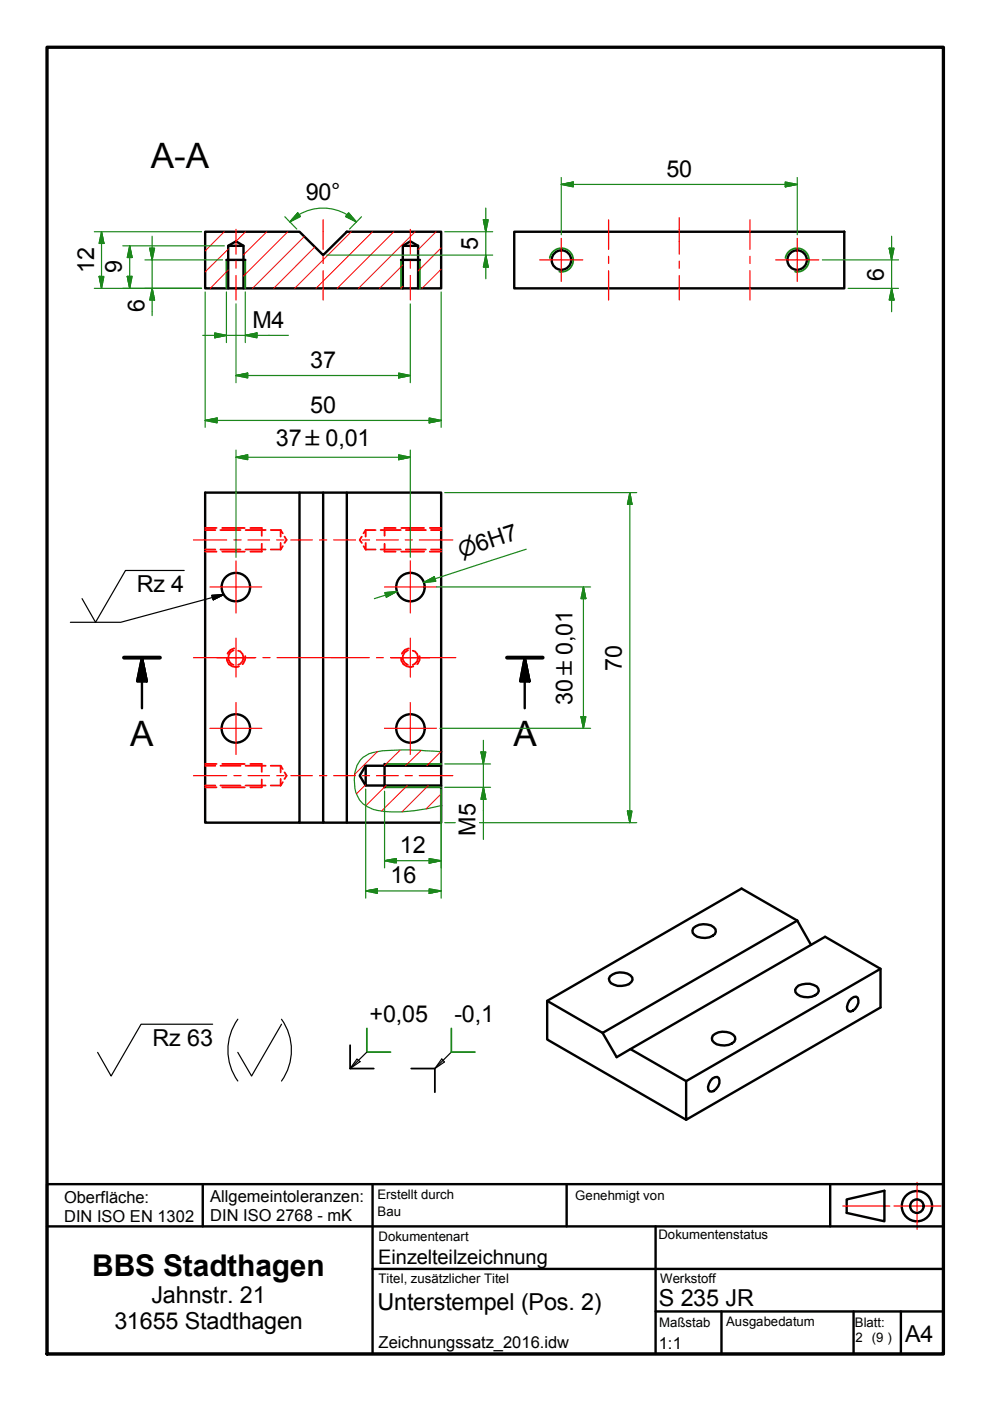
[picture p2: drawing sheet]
<svg xmlns="http://www.w3.org/2000/svg" width="210mm" height="297mm" viewBox="0 0 210 297" stroke-linecap="round" stroke-linejoin="round" font-family="sans-serif">
<!-- layer: Schnittlinie (ISO) -->
<path d="M93.5 159.4a60.1 60.1 0 0 0-13.5 0 5.3 5.3 0 0 0-4.9 5.9 5.8 5.8 0 0 0 5.7 6.6 31.7 31.7 0 0 0 12.7-1.1" fill="none" stroke="#1b871b" stroke-width=".25"/>
<path d="M93.5 159.4v3h-16l-1.2 2.1 1.2 2h16v4.3" fill="none" stroke="#000" stroke-width=".51"/>
<!-- layer: Sichtbar schmal (ISO) -->
<g fill="none" stroke="#000" stroke-width=".51">
<path d="M43.5 49.1h20l5 5 5-5h20v12h-4.9v-9l-1.6-.9-1.6 .9v9h-33.8v-9l-1.6-.9-1.6 .9v9h-4.9zM48 55.1h4M48.4 52.1h3.2M85 55.1h4M85.4 52.1h3.2M109 49.1h70v12h-70zM48.4 61.1h3.2M85.4 61.1h3.2M63.5 104.4v70h-20v-70h30M68.5 104.4v70h5M93.5 159.4v-55h-20v70h20v-3.6M63.5 174.4h5"/>
<path d="M77.5 162.4v4.1M81.5 162v4.9M93.5 162.4v4.1M147 196.8a3.4 3.4 0 0 1 4.7 .2l.1 .5a2.47 2.47 0 0 1-3.1 1.3 1.76 1.76 0 0 1-1.9-1.5zM169 195.2l-11.8-6.8-41.2 23.8v8.2l29.5 17M169 195.2l-41.2 23.8-11.8-6.8M169 195.2l3 5.1M127.8 219l2.9 5.1 44.2-25.5 11.8 6.8v8.2l-41.2 23.8v-8.2M129.3 207a3.4 3.4 0 0 1 4.7 .2 1.44 1.44 0 0 1-1.3 1.7 3.1 3.1 0 0 1-3.5-.9l-.1-.5zM151.1 219.6a3.4 3.4 0 0 1 4.7 .2l.1 .5a2.47 2.47 0 0 1-3.1 1.3 1.76 1.76 0 0 1-1.9-1.5zM168.8 209.4a3.4 3.4 0 0 1 3.7-.6l.7 .4 .4 .9a2.64 2.64 0 0 1-3.2 1.3 1.76 1.76 0 0 1-1.8-1.5zM180.5 211.7l.5-.3 .5-.1a1.47 1.47 0 0 1 .2 2 1.57 1.57 0 0 1-1.8 1.1 1.72 1.72 0 0 1 .2-2.3z"/>
<path d="M186.7 205.4l-41.2 23.8-11.8-6.8M151.1 228.6l1-.3a1.59 1.59 0 0 1-.3 2.6l-.5 .4-.9 .1a1.73 1.73 0 0 1 .2-2.2zM179.5 254.3l8-1.8v6.4l-8-1.7z"/>
<circle cx="119" cy="55.1" r="2.06"/>
<circle cx="169" cy="55.1" r="2.06"/>
<circle cx="50" cy="124.5" r="3"/>
<circle cx="87" cy="124.5" r="3"/>
<circle cx="50" cy="154.4" r="3"/>
<circle cx="87" cy="154.4" r="3"/>
<circle cx="194.4" cy="255.7" r="3.2"/>
<circle cx="194.4" cy="255.7" r="1.43"/>
</g>
<!-- layer: Symbol (ISO) -->
<g fill="none" stroke="#f00" stroke-width=".38">
<path d="M43.5 116.5h2.2M43.5 112.4h2.2M43.5 117h2.4M43.5 111.9h2.4M46.7 116.5h4.3M46.7 112.4h4.3M47.1 117h4.8M47.1 111.9h4.8M52.1 116.5h4.2M52.1 112.4h4.2M53.1 111.9h2.4v1.7M55.5 115.3v1.7h-2.4"/>
<path d="M57.4 116.5h2.1M57.4 112.4h2.1M59.5 112.4v1.4M59.5 115.1v1.4M59.5 112.4l.4 .7M59.9 115.8l-.4 .7M60.3 113.8l.5 .7-.5 .6M76.7 113.8l-.4 .7 .4 .6M77.1 115.8l.4 .7M77.5 116.5h2.1M77.5 112.4h2.1M77.5 112.4v1.4"/>
<path d="M77.5 115.1v1.4M77.5 112.4l-.4 .7M80.7 116.5h4.3M80.7 112.4h4.3M81.5 115.3v1.7h2.4M83.9 111.9h-2.4v1.7M85.1 117h4.8M85.1 111.9h4.8M86 116.5h4.3M86 112.4h4.3M91.1 117h2.4M91.1 111.9h2.4"/>
<path d="M91.4 116.5h2.1M91.4 112.4h2.1M48.1 139.5a1.82 1.82 0 0 0 2.6 1.8M49.5 137.9a1.59 1.59 0 0 0-1.1 1.5 1.59 1.59 0 0 0 1.1 1.6M49.7 137.5l-.8 .3-.6 .8M50.5 138a1.55 1.55 0 0 1 1.1 1.5 1.55 1.55 0 0 1-1.1 1.5M52 139.1l-.1 .8-.5 .9M85 139.5a1.88 1.88 0 0 0 2.6 1.8M86.5 137.9a1.59 1.59 0 0 0-1.1 1.5 1.59 1.59 0 0 0 1.1 1.6M86.7 137.5l-.8 .3-.7 .8M87.5 138a1.55 1.55 0 0 1 1.1 1.5 1.55 1.55 0 0 1-1.1 1.5M89 139.1v.8l-.5 .9"/>
<path d="M43.5 166.5h2.2M43.5 162.4h2.2M43.5 166.9h2.4M43.5 162h2.4M46.7 166.5h4.3M46.7 162.4h4.3M47.1 166.9h4.8M47.1 162h4.8M52.1 166.5h4.2M52.1 162.4h4.2M53.1 162h2.4v1.6M55.5 165.3v1.6h-2.4"/>
<path d="M57.4 166.5h2.1M57.4 162.4h2.1M59.5 162.4v1.4M59.5 165.1v1.4M59.5 162.4l.4 .7M59.9 165.8l-.4 .7M60.3 163.8l.5 .7-.5 .6"/>
</g>
<!-- layer: Schraffur (ISO) -->
<path d="M48 55.1v6M52 55.1v6M85 55.1v6M89 55.1v6M116.6 54.7a2.51 2.51 0 0 1 2.9-2 2.51 2.51 0 0 1 2 2.9 2.51 2.51 0 0 1-2.9 2M166.5 54.7a2.51 2.51 0 0 1 2.9-2 2.51 2.51 0 0 1 2.1 2.9 2.51 2.51 0 0 1-2.9 2M81.5 162h12M81.5 166.9h12M77.8 218v5.1h5M95.7 218v5.1h5" fill="none" stroke="#1b871b" stroke-width=".38"/>
<!-- layer: Rahmen (ISO) -->
<path d="M26.3 139.4h7.6M107.5 139.4h7.6" fill="none" stroke="#000" stroke-width=".83"/>
<path d="M30.1 139.4l1 5h-2zM30.1 139.4v10.8M111.3 139.4l1 5h-2zM111.3 139.4v10.8" fill="none" stroke="#000" stroke-width=".51"/>
<path d="M30.1 139.4l1 5zM30.1 139.4l1 5h-2zM111.3 139.4l1 5zM111.3 139.4l1 5h-2z" fill="#000" stroke="#000" stroke-width=".51"/>
<!-- layer: Mittelpunktmarkierung (ISO) -->
<path d="M10 10h190v277.1h-190z" fill="none" stroke="#000" stroke-width=".7"/>
<g fill="none" stroke="#f00" stroke-width=".25">
<path d="M50 48.6v5.3M50 55.4v1.5M50 58.4v5.2M68.5 46.6v6.3M68.5 54.3v1.6M68.5 57.4v6.2M87 48.6v5.3M87 55.4v1.5M87 58.4v5.2M129 46.6v6.3M129 54.3v1.6M129 57.4v6.2"/>
<path d="M144 46.2v7.7M144 55.4v1.5M144 58.4v5.2M159 46.6v6.3M159 54.3v1.6M159 57.4v6.2M41 114.5h7.1M49.6 114.5h1.5M52.6 114.5h4.5M58.7 114.5h1.5M61.7 114.5h4.5M67.8 114.5h1.5"/>
<path d="M70.7 114.5h4.7M76.8 114.5h1.6M79.8 114.5h4.7M85.9 114.5h1.5M88.9 114.5h7.1M41 164.5h7.1M49.6 164.5h1.5M52.6 164.5h4.5M58.7 164.5h1.5M61.7 164.5h4.5M67.8 164.5h1.5M70.7 164.5h4.7"/>
<path d="M76.8 164.5h1.6M79.8 164.5h4.7M85.9 164.5h1.5M88.9 164.5h7.1M178.7 255.7h10M189.5 255.7h10M194.4 250.7v10"/>
</g>
<!-- layer: Sichtbar (ISO) -->
<path d="M10 251.1h190v36h-190zM43 251.1v8.9M79 251.1v36M120.1 251.1v8.9M176 251.1v8.9M10 260h190M79 269h121M139 278.1h61M139 260v27.1M153 278.1v9M181 278.1v9M191 278.1v9" fill="none" stroke="#000" stroke-width=".51"/>
<!-- layer: Titel (ISO) -->
<g fill="none" stroke="#f00" stroke-width=".21">
<path d="M47.6 49.1l-4.1 4.1M48.4 57.3l-3.8 3.8M48.4 52.8l-4.9 4.8M52.1 49.1l-2.1 2.1M56.6 49.1l-5 4.9M61 49.1l-9.4 9.4M64.5 50.2l-11 10.9M66.7 52.4l-8.7 8.7M74.5 49.1l-12 12M79 49.1l-12 12M83.5 49.1l-12 12M85.4 56.2l-4.9 4.9"/>
<path d="M88 49.1l-12 12M92.5 49.1l-3.9 3.8M93.5 57.1l-4 4M93.5 52.6l-4.9 4.9M85.4 60.7l-.4 .4M80.1 159.3l-4.9 4.9M84.8 159.1l-3.3 3.3M89.3 159.1l-3.3 3.3M93.5 159.4l-3 3M77.5 166.4l-1.9 1.9M81.9 166.5l-4.3 4.3M86.4 166.5l-5.5 5.4"/>
<path d="M90.8 166.5l-5.6 5.6M93.5 168.3l-3.1 3.2"/>
</g>
<!-- layer: Skizziergeometrie (ISO) -->
<g fill="none" stroke="#f00" stroke-width=".25">
<path d="M114.4 55.1h9.2M119 50.5v9.2M164.5 55.1h9.1M169 50.5v9.2M50 118.9v11.1M87 118.9v11.1M41 139.4h9h-4.1M44.5 124.4h11M50 135.3v8.3M54.1 139.4h-4.1h4.2M55.8 139.4h1.5M58.7 139.4h19.6"/>
<path d="M79.8 139.4h1.5M81.5 124.4h11M82.8 139.4h4.2h-4.1M87 135.3v8.3M91.1 139.4h-4.1h9.6M44.5 154.4h11M50 149v10.9M81.5 154.4h11M87 149v10.9"/>
</g>
<g fill="none" stroke="#1b871b" stroke-width=".25">
<path d="M119 39.1l2.5-.5v1zM119 39.1h50M119 37.6v12.2M166.5 38.6l2.5 .5-2.5 .5zM169 37.6v12.2M20 49.1h22.7M21.5 49.1l.5 2.5h-1zM21.5 49.1v12M21.5 58.6h-.5l.5 2.5M22 58.8l-.5 2.3M26 52.1h21.6M27 58.6h1l-.5 2.5z"/>
<path d="M27.5 52.1l.5 2.5h-1zM27.5 52.1v9M30.7 55.1h16.5M31.7 52.6h1.1l-.5 2.5zM32.3 50.1v16.8M60.4 46l2.5 2.6M63.1 45.1l.6 .8-2.2 1.1zM63.4 45.5a10 10 0 0 1 12.2 1.5M63.4 45.5l-1.9 1.5M69.3 54.1h17.6M73.9 45.1l1.7 1.9-2.3-1.1zM76.6 46l-2.5 2.6"/>
<path d="M87.1 54.1h17.4M94.3 49.1h10.2M102.5 46.6h1l-.5 2.5zM103 54.1l.5 2.5h-1zM103 44.1v15M174.4 55.1h16.1M188.5 52.6h1l-.5 2.5zM189 50.1v16M20 61.1h22.7M32.3 61.1l.5 2.5h-1.1zM43 71.1h18.2M43.5 61.9v28.7"/>
<path d="M45.5 70.6l2.5 .5-2.5 .5zM48 61.9v10.7M50 79.6l2.5-.5v1zM50 64.4v16.7M50 79.6h37M52 71.1l2.5-.5v1zM52 61.9v10.7M84.5 79.1l2.5 .5-2.5 .5zM87 64.4v16.7M93.5 61.9v28.7M179.8 61.1h10.7M189 61.1l.5 2.5h-1z"/>
<path d="M43.5 89.1l2.5-.5v1zM43.5 89.1h50M50 97l2.5-.6v1.1zM50 97h37M50 95.4v18.9M84.5 96.4l2.5 .6-2.5 .5zM87 95.4v18.9M91 88.6l2.5 .5-2.5 .5zM50 114.5v3.7M87 114.5v3.7M94.3 104.4h40.7M111.6 116.4l-21.7 7.1 2.4-.8"/>
<path d="M133.5 104.4l.5 2.5h-1zM133.5 104.4v70M81.6 125.7l2.5-.3-2.2 1.2zM84.1 125.4l-4.7 1.5M89.9 123.5l2.2-1.2 .3 .9zM92.5 124.4h32.7M123.7 124.4l.5 2.5h-1zM123.7 124.4v30M93.3 154.4h31.9M102 159.4h1l-.5 2.6zM102.5 157v21M123.2 151.9h1l-.5 2.5z"/>
<path d="M77.5 167.3v23.1M81.5 167.8v16.2M93.5 167.3v23.1M94.3 166.9h9.7M94.3 162h9.7M94.3 174.4h2.2M101.7 174.4h33.3M102.5 166.9l.5 2.6h-1zM133 171.9h1l-.5 2.5zM77.5 188.9l2.5-.4v.9zM77.5 188.9h16M81.5 182.5h12"/>
<path d="M81.5 182.5l2.5-.5v.9M81.5 182.5l2.2 .4M91 182l2.5 .5-2.5 .5zM91 188.5l2.5 .4-2.5 .5z"/>
</g>
<g fill="#1b871b" stroke="#1b871b" stroke-width=".25">
<path d="M102.5 166.9l.5 2.6z"/>
<path d="M102.5 166.9l.5 2.6h-1z"/>
<path d="M102 159.4l.5 2.6z"/>
<path d="M102 159.4h1l-.5 2.6z"/>
<path d="M81.5 182.5l2.5-.5z"/>
<path d="M81.5 182.5l2.5-.5v1z"/>
<path d="M91 183l2.5-.5z"/>
<path d="M91 182l2.5 .5-2.5 .5z"/>
<path d="M77.5 188.9l2.5-.4z"/>
<path d="M77.5 188.9l2.5-.4v.9z"/>
<path d="M91 189.4l2.5-.5z"/>
<path d="M91 188.5l2.5 .4-2.5 .5z"/>
<path d="M123.7 124.4l.5 2.5z"/>
<path d="M123.7 124.4l.5 2.5h-1z"/>
<path d="M123.2 151.9l.5 2.5z"/>
<path d="M123.2 151.9h1l-.5 2.5z"/>
<path d="M133.5 104.4l.5 2.5z"/>
<path d="M133.5 104.4l.5 2.5h-1z"/>
<path d="M133 171.9l.5 2.5z"/>
<path d="M133 171.9h1l-.5 2.5z"/>
<path d="M89.9 123.5l2.2-1.2z"/>
<path d="M89.9 123.5l2.2-1.2 .3 .9z"/>
<path d="M81.9 126.6l2.2-1.2z"/>
<path d="M81.6 125.7l2.5-.3-2.2 1.2z"/>
<path d="M50 97l2.5-.6z"/>
<path d="M50 97l2.5-.6v1.1z"/>
<path d="M84.5 97.5l2.5-.5z"/>
<path d="M84.5 96.4l2.5 .6-2.5 .5z"/>
<path d="M50 79.6l2.5-.5z"/>
<path d="M50 79.6l2.5-.5v1z"/>
<path d="M84.5 80.1l2.5-.5z"/>
<path d="M84.5 79.1l2.5 .5-2.5 .5z"/>
<path d="M43.5 89.1l2.5-.5z"/>
<path d="M43.5 89.1l2.5-.5v1z"/>
<path d="M91 89.6l2.5-.5z"/>
<path d="M91 88.6l2.5 .5-2.5 .5z"/>
<path d="M45.5 71.6l2.5-.5z"/>
<path d="M45.5 70.6l2.5 .5-2.5 .5z"/>
<path d="M52 71.1l2.5-.5z"/>
<path d="M52 71.1l2.5-.5v1z"/>
<path d="M31.7 52.6l.6 2.5z"/>
<path d="M31.7 52.6h1.1l-.5 2.5z"/>
<path d="M32.3 61.1l.5 2.5z"/>
<path d="M32.3 61.1l.5 2.5h-1.1z"/>
<path d="M27 58.6l.5 2.5z"/>
<path d="M27 58.6h1l-.5 2.5z"/>
<path d="M27.5 52.1l.5 2.5z"/>
<path d="M27.5 52.1l.5 2.5h-1z"/>
<path d="M21.5 49.1l.5 2.5z"/>
<path d="M21.5 49.1l.5 2.5h-1z"/>
<path d="M21 58.6l.5 2.5z"/>
<path d="M21 58.6h1l-.5 2.5z"/>
<path d="M102.5 46.6l.5 2.5z"/>
<path d="M102.5 46.6h1l-.5 2.5z"/>
<path d="M103 54.1l.5 2.5z"/>
<path d="M103 54.1l.5 2.5h-1z"/>
<path d="M63.1 45.1l-1.6 1.9z"/>
<path d="M63.1 45.1l.6 .8-2.2 1.1z"/>
<path d="M73.3 45.9l2.3 1.1z"/>
<path d="M73.9 45.1l1.7 1.9-2.3-1.1z"/>
<path d="M119 39.1l2.5-.5z"/>
<path d="M119 39.1l2.5-.5v1z"/>
<path d="M166.5 39.6l2.5-.5z"/>
<path d="M166.5 38.6l2.5 .5-2.5 .5z"/>
<path d="M189 61.1l.5 2.5z"/>
<path d="M189 61.1l.5 2.5h-1z"/>
<path d="M188.5 52.6l.5 2.5z"/>
<path d="M188.5 52.6h1l-.5 2.5z"/>
</g>
<!-- layer: Mittellinie (ISO) -->
<path d="M39.1 121h-12.5l-6.3 10.9-2.9-5M44.9 126.2l2.6-.2-2.3 1.2zM47.5 126l-21.9 5.9h-10.7M45.1 217.2h-15.2l-6.3 10.9-2.9-5M50.4 216.1a11.3 11.3 0 0 0 0 13.1M59.7 216.1a11.3 11.3 0 0 1 0 13.1M59.7 217.2l-6.4 10.9-2.9-5" fill="none" stroke="#000" stroke-width=".25"/>
<path d="M45.2 127.2l2.3-1.2zM44.9 126.2l2.6-.2-2.3 1.2z" fill="#000" stroke="#000" stroke-width=".25"/>
<!-- layer: Skizziergeometrie (ISO) -->
<path d="M75.7 224.5l.6 .6-2.1 1.5zM77.8 223.1l-3.6 3.5M93.7 224.5l.5 .7-2 1.4zM95.7 223.1l-3.5 3.5" fill="none" stroke="#000" stroke-width=".25"/>
<path d="M74.2 221.6v5h5M87.2 226.6h5v5" fill="none" stroke="#000" stroke-width=".38"/>
<g font-size="7.4">
<text x="32" y="35.5">A-A</text>
<text x="27.6" y="158.2">A</text>
<text x="108.8" y="158.2">A</text>
</g>
<text font-size="6.3" x="19.6" y="270.4">BBS Stadthagen</text>
<g font-size="5">
<text x="141.3" y="37.5">50</text>
<text x="64.8" y="42.5">90°</text>
<text x="101.3" y="52.9" transform="rotate(-90 101.3 52.9)">5</text>
<text x="19.9" y="57.8" transform="rotate(-90 19.9 57.8)">12</text>
<text x="25.8" y="58" transform="rotate(-90 25.8 58)">9</text>
<text x="187.4" y="59.5" transform="rotate(-90 187.4 59.5)">6</text>
<text x="30.6" y="66.2" transform="rotate(-90 30.6 66.2)">6</text>
<text x="53.5" y="69.5">M4</text>
<text x="65.8" y="78">37</text>
<text x="65.8" y="87.5">50</text>
<text x="58.5" y="94.7">37 ±0,01</text>
<text x="29" y="125.6">Rz 4</text>
<text x="131.8" y="142.2" transform="rotate(-90 131.8 142.2)">70</text>
<text x="121.4" y="149.5" transform="rotate(-90 121.4 149.5)">30 ±0,01</text>
<text x="100.8" y="177.2" transform="rotate(-90 100.8 177.2)">M5</text>
<text x="84.8" y="180.9">12</text>
<text x="82.8" y="187.2">16</text>
<text x="32.3" y="221.8">Rz 63</text>
<text x="78.4" y="216.6">+0,05</text>
<text x="96.3" y="216.6">-0,1</text>
<text x="24.3" y="281.8">31655 Stadthagen</text>
<text x="32.1" y="276.3">Jahnstr. 21</text>
<text x="80" y="277.8">Unterstempel (Pos. 2)</text>
<text x="139.7" y="276.8">S 235 JR</text>
<text x="191.9" y="284.5">A4</text>
</g>
<text font-size="4.6" x="97.8" y="118.3" transform="rotate(-18 97.8 118.3)">⌀6H7</text>
<text font-size="4.3" x="80.2" y="268">Einzelteilzeichnung</text>
<g font-size="3.5">
<text x="13.6" y="255.1">Oberfläche:</text>
<text x="44.6" y="254.9">Allgemeintoleranzen:</text>
<text x="13.6" y="259.1">DIN ISO EN 1302</text>
<text x="44.6" y="258.8">DIN ISO 2768 - mK</text>
<text x="80.3" y="285.7">Zeichnungssatz_2016.idw</text>
<text x="139.7" y="286.1">1:1</text>
</g>
<g font-size="2.8">
<text x="80" y="254.1">Erstellt durch</text>
<text x="80.1" y="257.7">Bau</text>
<text x="122" y="254.4">Genehmigt von</text>
<text x="80.3" y="263.1">Dokumentenart</text>
<text x="139.6" y="262.7">Dokumentenstatus</text>
<text x="80.3" y="272.1">Titel, zusätzlicher Titel</text>
<text x="140" y="272.1">Werkstoff</text>
<text x="139.8" y="281.4">Maßstab</text>
<text x="154" y="281.2">Ausgabedatum</text>
<text x="181.2" y="281.4">Blatt:</text>
<text x="181.4" y="284.6">2 (9 )</text>
</g>
</svg>
